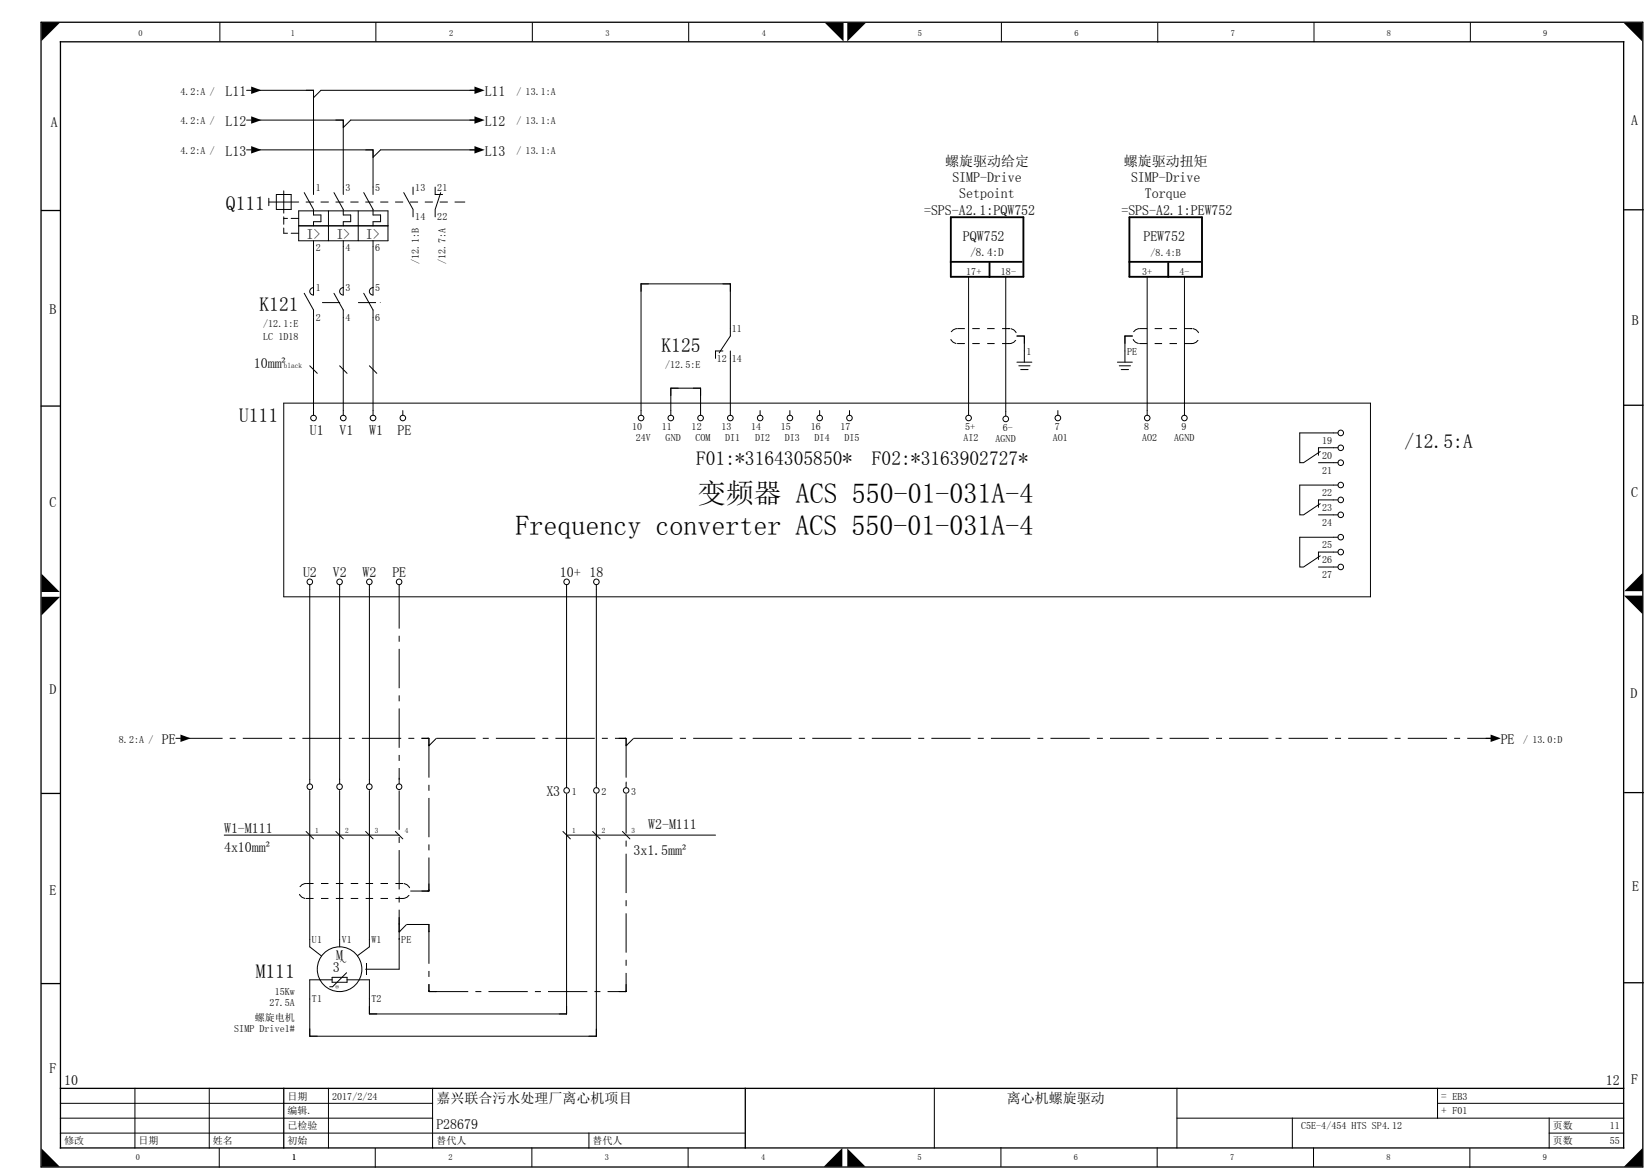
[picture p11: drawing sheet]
<svg xmlns="http://www.w3.org/2000/svg" width="297mm" height="210mm" viewBox="0 0 297 210" stroke-linecap="round" stroke-linejoin="round" font-family="sans-serif">
<g fill="none" stroke="#000" stroke-width=".18">
<path d="M39.6 4v3.4M44.4 16.2h.8M45.7 16.2h10.7v18.8M55.1 16.2h1.3v1.4l1.3-1.4h28.2M67.6 4v3.4M95.8 4.1v3.3M123.9 4.1v3.3M180.2 4.1v3.4M208.3 4.2v3.4M236.4 4.1v3.4M264.5 4.1v3.3M44.4 21.6h.8"/>
<path d="M44.4 26.9h.8M45.7 21.6h16.1v13.4M45.7 26.9h21.4v8.1M48.4 35.6v1.4M48.4 36.3h5.3M49.7 35h2.7v2.7h-2.7zM51.1 39v1.3M51.1 39.3h.6M51.1 34.3v4M52.4 39.3h1.3M53.7 37.9h16.1v5.4h-16.1zM54.7 34.6l1.7 3.1v1h1.3v1.2h-1.3v.7"/>
<path d="M55.1 36.3h1.3M57.7 36.3h1.4M59.1 37.9v5.4M60.1 34.6l1.7 3.1v1h1.3v1.2h-1.3v.7M60.4 36.3h1.4M60.4 21.6h1.4v1.3l1.3-1.3h22.8M63.1 36.3h1.3M64.4 37.9v5.4M65.4 34.6l1.7 3.1v1h1.4v1.2h-1.4v.7M65.8 26.9h1.3v1.4l1.4-1.4h17.4M65.8 36.3h1.3M68.5 36.3h1.3"/>
<path d="M71.1 36.3h1.4M72.6 34.6l1.7 3.1v1.3M73.8 36.3h1.4M74.3 33.6v1.4M76.5 36.3h1.3M78.3 33.6v1.4h1.3M79.2 36.3h1.3M79.3 34.6l-1 3.1v1.3M81.8 36.3h1.8M51.1 41v.9h.6M52.4 41.9h1.3M53.7 40.6h16.1"/>
<path d="M54.7 52.7l1.7 3v19M56.4 43.3v9.7a.67 .67 0 0 1-.7-.6 .67 .67 0 0 1 .7-.7M60.1 52.7l1.7 3v19M61.8 43.3v9.7a.67 .67 0 0 1-.7-.6 .67 .67 0 0 1 .7-.7M65.4 52.7l1.7 3v19M67.1 43.3v9.7a.67 .67 0 0 1-.6-.6 .67 .67 0 0 1 .6-.7M130.1 51h1.3v1.4M174.3 49.7v25M181 49.7v25.1M206.4 49.7v25M213.1 49.7v25M51.1 72.5h195.5v34.8h-195.5z"/>
<path d="M55.7 65.8l1.4 1.3M61.1 65.8l1.3 1.3M66.5 65.8l1.3 1.3M72.5 73.8v.9M120.7 74.7v-4.9h5.3v4.9M124.7 69.8h1.3v1.3M129.4 63.4l2-3v-9.4h-16.1v23.7M130.1 63.1h-1.4v1.3M131.4 63.1v11.6M136.8 73.8v.9M142.1 73.8v.9M147.5 73.8v.9"/>
<path d="M152.8 73.8v.9M183 65.1h2.6M183.3 65.8h2M183.6 66.4h1.4M184.3 61.8v-1.4h-1.3h1.3v4.7M190.3 73.8v.9M201 65.1h2.7M201.4 65.8h2M201.7 66.4h1.3M203.7 60.4h-1.3v4.7M240.7 77.8h-6.9v5.4h.7l3-2M237.2 83.2h3.5"/>
<path d="M237.2 92.6h3.5M240.7 87.2h-6.9v5.4h.7l3-2M240.7 96.6h-6.9v5.3h.7l3-2M240.7 80.5h-3.5v1.4M240.7 89.9h-3.5v1.3M240.7 99.3h-3.5v1.3M55.7 105.1v35.8M61.1 105.1v35.8M66.5 105.1v35.8M71.8 105.1v.8M101.9 105.1v36.5M107.3 105.1v36.5"/>
<path d="M240.7 101.9h-3.5M31.6 132.7h.9M267.3 132.7h.9M40.3 150.1h31.5M55.1 149.5l1.3 1.3M55.7 142.1v28.1l2.1 1.7M60.4 149.5l1.4 1.3M61.1 142.1v28.1M65.8 149.5l1.3 1.3M66.5 142.1v28.1l-2.2 1.6M71.1 149.5l1.4 1.3M71.8 140.1v.8"/>
<path d="M101.3 149.5l1.3 1.3M101.9 150.1h26.8M101.9 142.8v39.5h-35.4v-6.2h-4.1M106.6 149.5l1.4 1.3M107.3 142.8v43.5h-51.6v-10.2h4.1M112 149.5l1.3 1.3M112.6 140.8v.8M59.8 175.7h2.6v.9h-2.6zM62.4 174.9l-2.6 2.5h-.5M71.8 168.9v5.3h-6M10.9 198.4h66.9M24.3 195.7v10.7"/>
<path d="M37.7 195.7v10.7M55.7 185v1.3h1.4M59.1 195.7v10.7M66.5 180.9v1.4h1.3M77.8 195.7v10.7M168.1 195.7v10.7M211.7 195.7v10.7M258.6 198.4h33.5M258.6 195.7v5.3M10.9 203.7h123.2M10.9 201h66.9M39.5 206.5v3.3"/>
<path d="M67.5 206.5v3.3M95.7 206.4v3.3M106 203.7v2.7M123.8 206.4v3.4M180.1 206.3v3.4M208.2 206.4v3.3M211.7 201h80.4M232.5 201v5.4M236.3 206.4v3.3M264.5 206.5v3.3M278.7 203.7h13.4M278.7 201v5.4"/>
<circle cx="56.4" cy="75.1" r=".5"/>
<circle cx="61.8" cy="75.1" r=".5"/>
<circle cx="67.1" cy="75.1" r=".5"/>
<circle cx="72.5" cy="75.1" r=".5"/>
<circle cx="115.3" cy="75.1" r=".5"/>
<circle cx="120.7" cy="75.1" r=".5"/>
<circle cx="126.1" cy="75.1" r=".5"/>
<circle cx="131.4" cy="75.1" r=".5"/>
<circle cx="136.8" cy="75.1" r=".5"/>
<circle cx="142.1" cy="75.1" r=".5"/>
<circle cx="147.5" cy="75.1" r=".5"/>
<circle cx="152.8" cy="75.1" r=".5"/>
<circle cx="174.3" cy="75.1" r=".5"/>
<circle cx="181" cy="75.3" r=".51"/>
<circle cx="190.3" cy="75.1" r=".5"/>
<circle cx="206.4" cy="75.1" r=".5"/>
<circle cx="213.1" cy="75.1" r=".49"/>
<circle cx="241.2" cy="77.8" r=".5"/>
<circle cx="241.2" cy="96.6" r=".5"/>
<circle cx="241.2" cy="87.2" r=".5"/>
<circle cx="241.2" cy="99.2" r=".5"/>
<circle cx="241.2" cy="80.5" r=".49"/>
<circle cx="241.2" cy="92.6" r=".5"/>
<circle cx="241.2" cy="83.2" r=".5"/>
<circle cx="241.2" cy="89.9" r=".5"/>
<circle cx="55.7" cy="104.6" r=".5"/>
<circle cx="61.1" cy="104.6" r=".5"/>
<circle cx="66.4" cy="104.6" r=".5"/>
<circle cx="71.8" cy="104.6" r=".5"/>
<circle cx="101.9" cy="104.6" r=".5"/>
<circle cx="107.3" cy="104.6" r=".5"/>
<circle cx="241.2" cy="101.9" r=".5"/>
<circle cx="55.7" cy="141.4" r=".5"/>
<circle cx="61.1" cy="141.4" r=".5"/>
<circle cx="66.4" cy="141.4" r=".5"/>
<circle cx="71.8" cy="141.4" r=".5"/>
<circle cx="101.9" cy="142.1" r=".5"/>
<circle cx="107.3" cy="142.1" r=".5"/>
<circle cx="112.7" cy="142.1" r=".5"/>
<circle cx="61.1" cy="174.2" r="4"/>
</g>
<g fill="none" stroke="#000" stroke-width=".23">
<path d="M7.4 4h288.2v205.8h-288.2zM10.9 7.5h281.2v198.9h-281.2zM7.5 37.8h3.3M292.3 37.7h3.3M7.4 73h3.3M292.3 72.9h3.3M7.5 142.6h3.3M292.3 142.5h3.3M7.5 176.8h3.3M292.3 176.7h3.3M10.9 195.7h281.2M51.1 195.7v10.7"/>
<path d="M134.1 195.7v10.7"/>
</g>
<g fill="#000">
<path d="M7.5 4h3.3l-3.3 3.4zM45.2 15.6l1.8 .6-1.8 .7zM85.4 15.6l1.8 .6-1.8 .7zM148.4 4.1h3.4v3.4zM152.4 4.1h3.4l-3.4 3.4zM292.1 4.1h3.4v3.4zM45.2 20.9l1.8 .7-1.8 .6zM45.2 26.3l1.8 .6-1.8 .7zM85.4 20.9l1.8 .7-1.8 .6zM85.4 26.3l1.8 .6-1.8 .7zM68.3 54.3l.2 .1zM181.4 59h.3v.1l-.3 .1z"/>
<path d="M181.6 59h.1v.2zM214.2 59h.3v.1l-.3 .1zM214.4 59h.1v.2zM172.2 61.7l.1 .1h-.1zM181.4 61.7l.3 .1h-.3zM205 61.7l.1 .1h-.1zM214.2 61.7l.3 .1h-.3zM7.5 103.1l3.2 3.3h-3.2zM7.5 107.3h3.3l-3.3 3.3zM295.5 103v3.3h-3.3zM292.2 107.1h3.3v3.3zM32.5 132.1l1.8 .6-1.8 .7z"/>
<path d="M71.7 139.8h.2l-.1 .4zM76.9 132.7h.3v.1h-.3zM77.1 133.8h.2l-.1 .3h-.1zM77.1 134l.2-.2 .1 .1-.2 .3zM112.4 132.7h.3v.1h-.3zM112.6 133.8h.1l-.1 .4zM112.6 134l.2-.2 .1 .1-.3 .3zM268.2 132.1l1.8 .6-1.8 .7zM268.4 132.7h.3v.1h-.3zM72.2 158.8h.4l-.4 .1zM72.4 158.8h.2v.1zM77.1 159.9h.2l-.1 .4z"/>
<path d="M112.6 140.5h.1l-.1 .3zM55 161.4l.1 .2h-.1zM65.8 173.2h.2v2h-.2zM71.7 168.6h.2l-.1 .4zM71.7 166h.2l-.1 .3zM71.7 167.3h.2l-.1 .3zM71.8 167.5l.1-.2 .1 .1-.2 .2zM72.2 161.4l.3 .1v.1h-.3zM76.9 166.1h.3v.2h-.3zM76.9 160.1l.4 .1-.4 .1zM77.1 178h.2l-.1 .3h-.1zM77.1 167.3h.2l-.1 .3z"/>
<path d="M78.2 178.2h.4v.1l-.4 .1zM112.4 178.2h.3v.1l-.3 .1zM112.6 178h.1l-.1 .4zM7.5 206.5l3.2 3.2h-3.2zM151.6 206.4v3.3h-3.4zM152.4 206.5l3.3 3.2h-3.3zM295.5 206.4v3.3h-3.3z"/>
</g>
<g fill="none" stroke="#000" stroke-width=".18" stroke-dasharray="7.1 1.3 1.1 1.3" stroke-linecap="butt">
<path d="M71.8 105.9v34.2M33 132.7h44.2M75.8 132.7h1.4M77.2 132.7v27.5M77.2 132.7v1.4M78.5 132.7h34.1M78.5 132.7l-1.3 1.4M111.3 132.7h1.3M112.6 132.7v8.1M112.6 132.7v1.4M114 132.7h154.7M114 132.7l-1.4 1.4"/>
<path d="M71.8 142.1v24.1M77.2 158.8v1.4M112.6 142.8v35.5M71.8 166.2v2.7M71.8 164.9v2.7M73.1 166.2h4.1M73.1 166.2l-1.3 1.4M73.8 160.2h3.4M75.8 166.2h1.4M75.8 160.2h1.4M77.2 178.3h35.4M77.2 166.2v12.1"/>
<path d="M77.2 176.9v1.4M77.2 178.3h1.3M77.2 166.2v1.4M111.3 178.3h1.3M112.6 176.9v1.4"/>
</g>
<path d="M58 54.4h10.5" fill="none" stroke="#000" stroke-width=".18" stroke-dasharray="3.2 3.2" stroke-linecap="butt"/>
<path d="M171.1 39.1h13v10.7h-13zM203.2 39.1h13.1v10.7h-13.1zM171.1 47.1h12.7M178 47.3v2.5M203.2 47.1h12.7M210.2 47.3v2.5" fill="none" stroke="#000" stroke-width=".33"/>
<path d="M172.3 59.1h9.3M172.3 59.1a1.34 1.34 0 0 0-1.4 1.3 1.34 1.34 0 0 0 1.4 1.4M205.1 59.1h9.3M205.1 59.1a1.34 1.34 0 0 0-1.4 1.3 1.34 1.34 0 0 0 1.4 1.4M172.3 61.8h9.3M181.6 61.8a1.34 1.34 0 0 0 1.4-1.4 1.34 1.34 0 0 0-1.4-1.3M205.1 61.8h9.3M214.4 61.8a1.34 1.34 0 0 0 1.4-1.4 1.34 1.34 0 0 0-1.4-1.3M55.1 158.8h17.4M55.1 158.8a1.34 1.34 0 0 0-1.4 1.4 1.34 1.34 0 0 0 1.4 1.3M55.1 161.5h17.4M72.5 161.5a1.34 1.34 0 0 0 1.3-1.3 1.34 1.34 0 0 0-1.3-1.4" fill="none" stroke="#000" stroke-width=".18" stroke-dasharray="1.3 1.3" stroke-linecap="butt"/>
<g font-size="5">
<text x="125.6" y="90.5">变频器 ACS 550-01-031A-4</text>
<text x="92.8" y="96.2">Frequency converter ACS 550-01-031A-4</text>
</g>
<g font-size="3.5">
<text x="40.7" y="37.8">Q111</text>
<text x="46.7" y="55.9">K121</text>
<text x="119" y="63.2">K125</text>
<text x="43" y="75.8">U111</text>
<text x="125.2" y="83.5">F01:*3164305850*</text>
<text x="156.9" y="83.5">F02:*3163902727*</text>
<text x="252.7" y="80.5">/12.5:A</text>
<text x="46" y="175.7">M111</text>
</g>
<g font-size="2.5">
<text x="40.6" y="17.3">L11</text>
<text x="87.2" y="17.3">L11</text>
<text x="9.1" y="22.8">A</text>
<text x="40.6" y="22.6">L12</text>
<text x="87.2" y="22.6">L12</text>
<text x="293.5" y="22.5">A</text>
<text x="40.6" y="28">L13</text>
<text x="87.2" y="28">L13</text>
<text x="170" y="29.8">螺旋驱动给定</text>
<text x="202.2" y="29.9">螺旋驱动扭矩</text>
<text x="171.3" y="32.7">SIMP-Drive</text>
<text x="172.6" y="35.5">Setpoint</text>
<text x="203.5" y="32.7">SIMP-Drive</text>
<text x="206" y="35.6">Torque</text>
<text x="166.3" y="38.6">=SPS-A2.1:PQW752</text>
<text x="201.8" y="38.6">=SPS-A2.1:PEW752</text>
<text x="55.1" y="43">I&gt;</text>
<text x="60.5" y="43">I&gt;</text>
<text x="65.8" y="43">I&gt;</text>
<text x="173.2" y="43.3">PQW752</text>
<text x="205.7" y="43.3">PEW752</text>
<text x="8.9" y="56.4">B</text>
<text x="293.6" y="58.4">B</text>
<text x="45.7" y="66.1">10mm²</text>
<text x="55.7" y="78.2">U1</text>
<text x="61.1" y="78.2">V1</text>
<text x="66.4" y="78.2">W1</text>
<text x="71.5" y="78.2">PE</text>
<text x="293.5" y="89.4">C</text>
<text x="8.9" y="91.2">C</text>
<text x="54.5" y="103.7">U2</text>
<text x="59.9" y="103.7">V2</text>
<text x="65.2" y="103.7">W2</text>
<text x="70.6" y="103.7">PE</text>
<text x="100.7" y="103.7">10+ 18</text>
<text x="8.9" y="124.7">D</text>
<text x="293.3" y="125.5">D</text>
<text x="29.1" y="133.8">PE</text>
<text x="270" y="133.8">PE</text>
<text x="98.3" y="143.2">X3</text>
<text x="40.3" y="149.8">W1-M111</text>
<text x="116.6" y="149.1">W2-M111</text>
<text x="40.3" y="153.1">4x10mm²</text>
<text x="114" y="153.8">3x1.5mm²</text>
<text x="8.9" y="160.8">E</text>
<text x="293.6" y="160.2">E</text>
<text x="60.5" y="172.5">M</text>
<text x="59.9" y="174.8">3~</text>
<text x="8.9" y="193">F</text>
<text x="11.5" y="195">10</text>
<text x="288.9" y="195">12</text>
<text x="293.5" y="194.8">F</text>
<text x="78.5" y="203">P28679</text>
<text x="78.5" y="198.3">嘉兴联合污水处理厂离心机项目</text>
<text x="181.2" y="198.3">离心机螺旋驱动</text>
</g>
<g font-size="2">
<text x="174.6" y="46">/8.4:D</text>
<text x="259.3" y="197.7">= EB3</text>
<text x="259.3" y="200.3">+ F01</text>
</g>
<g font-size="1.8">
<text x="32.4" y="17">4.2:A /</text>
<text x="92.9" y="17">/ 13.1:A</text>
<text x="32.4" y="22.4">4.2:A /</text>
<text x="92.9" y="22.4">/ 13.1:A</text>
<text x="32.4" y="27.7">4.2:A /</text>
<text x="92.9" y="27.7">/ 13.1:A</text>
<text x="56.8" y="34.3">1</text>
<text x="62.2" y="34.3">3</text>
<text x="67.5" y="34.3">5</text>
<text x="74.7" y="34.3">13</text>
<text x="78.7" y="34.3">21</text>
<text x="74.7" y="39.6">14</text>
<text x="78.7" y="39.6">22</text>
<text x="56.8" y="45.2">2</text>
<text x="62.2" y="45.2">4</text>
<text x="67.5" y="45.2">6</text>
<text x="75.4" y="47.4" transform="rotate(-90 75.4 47.4)">/12.1:B</text>
<text x="80.2" y="47.4" transform="rotate(-90 80.2 47.4)">/12.7:A</text>
<text x="207" y="46.1">/8.4:B</text>
<text x="56.8" y="52.4">1</text>
<text x="62.2" y="52.4">3</text>
<text x="67.5" y="52.4">5</text>
<text x="173.8" y="49.4">17+</text>
<text x="180.1" y="49.4">18-</text>
<text x="205.5" y="49.4">3+</text>
<text x="212.2" y="49.4">4-</text>
<text x="47.3" y="58.8">/12.1:E</text>
<text x="56.8" y="57.7">2</text>
<text x="62.2" y="57.7">4</text>
<text x="67.5" y="57.7">6</text>
<text x="131.7" y="59.8">11</text>
<text x="47.3" y="61.2">LC 1D18</text>
<text x="129" y="65">12</text>
<text x="131.7" y="65">14</text>
<text x="184.7" y="63.8">1</text>
<text x="202.8" y="63.8">PE</text>
<text x="119.7" y="66.2">/12.5:E</text>
<text x="113.7" y="77.3">10</text>
<text x="119.1" y="77.3">11</text>
<text x="124.4" y="77.3">12</text>
<text x="129.8" y="77.3">13</text>
<text x="135.1" y="77.3">14</text>
<text x="140.5" y="77.3">15</text>
<text x="145.9" y="77.3">16</text>
<text x="151.2" y="77.3">17</text>
<text x="173.6" y="77.3">5+</text>
<text x="180.4" y="77.4">6-</text>
<text x="189.8" y="77.3">7</text>
<text x="205.9" y="77.3">8</text>
<text x="212.6" y="77.3">9</text>
<text x="114.4" y="79.3">24V</text>
<text x="119.8" y="79.3">GND</text>
<text x="125.1" y="79.3">COM</text>
<text x="130.5" y="79.3">DI1</text>
<text x="135.8" y="79.3">DI2</text>
<text x="141.2" y="79.3">DI3</text>
<text x="146.6" y="79.3">DI4</text>
<text x="151.9" y="79.3">DI5</text>
<text x="173.3" y="79.3">AI2</text>
<text x="179.1" y="79.4">AGND</text>
<text x="189.4" y="79.3">AO1</text>
<text x="205.5" y="79.3">AO2</text>
<text x="211.3" y="79.3">AGND</text>
<text x="237.9" y="79.8">19</text>
<text x="237.9" y="82.5">20</text>
<text x="237.9" y="85.2">21</text>
<text x="237.9" y="89.2">22</text>
<text x="237.9" y="94.6">24</text>
<text x="237.9" y="91.9">23</text>
<text x="237.9" y="101.2">26</text>
<text x="237.9" y="98.6">25</text>
<text x="237.9" y="103.9">27</text>
<text x="21.4" y="133.5">8.2:A /</text>
<text x="274" y="133.5">/ 13.0:D</text>
<text x="102.9" y="142.9">1</text>
<text x="108.2" y="142.9">2</text>
<text x="113.6" y="142.9">3</text>
<text x="56.1" y="169.6">U1</text>
<text x="61.5" y="169.6">V1</text>
<text x="66.8" y="169.6">W1</text>
<text x="72.2" y="169.6">PE</text>
<text x="49.4" y="178.8">15Kw</text>
<text x="42.1" y="185.6">SIMP Drive1#</text>
<text x="45.8" y="183.5">螺旋电机</text>
<text x="48.5" y="180.9">27.5A</text>
<text x="56.1" y="180.2">T1</text>
<text x="66.8" y="180.2">T2</text>
<text x="51.7" y="197.7">日期</text>
<text x="59.8" y="197.7">2017/2/24</text>
<text x="51.7" y="200.3">编辑.</text>
<text x="51.7" y="203">已检验</text>
<text x="234.1" y="203">C5E-4/454 HTS SP4.12</text>
<text x="279.4" y="203">页数</text>
<text x="289.6" y="203">11</text>
<text x="11.5" y="205.7">修改</text>
<text x="24.9" y="205.7">日期</text>
<text x="38.3" y="205.7">姓名</text>
<text x="51.7" y="205.7">初始</text>
<text x="78.5" y="205.7">替代人</text>
<text x="106.6" y="205.7">替代人</text>
<text x="279.4" y="205.7">页数</text>
<text x="289.6" y="205.7">55</text>
</g>
<g font-size="1.5">
<text x="24.9" y="6.5">0</text>
<text x="52.3" y="6.4">1</text>
<text x="80.8" y="6.4">2</text>
<text x="108.9" y="6.4">3</text>
<text x="137.1" y="6.4">4</text>
<text x="165.2" y="6.4">5</text>
<text x="193.3" y="6.4">6</text>
<text x="221.4" y="6.4">7</text>
<text x="249.5" y="6.4">8</text>
<text x="277.7" y="6.4">9</text>
<text x="24.5" y="208.6">0</text>
<text x="52.6" y="208.6">1</text>
<text x="80.7" y="208.6">2</text>
<text x="108.8" y="208.6">3</text>
<text x="136.9" y="208.6">4</text>
<text x="165.1" y="208.6">5</text>
<text x="193.2" y="208.6">6</text>
<text x="221.3" y="208.6">7</text>
<text x="249.4" y="208.6">8</text>
<text x="277.6" y="208.6">9</text>
</g>
<g font-size="1.3">
<text x="51.1" y="66.1">black</text>
<text x="56.7" y="149.8">1</text>
<text x="62.1" y="149.8">2</text>
<text x="67.5" y="149.8">3</text>
<text x="72.8" y="149.8">4</text>
<text x="102.9" y="149.8">1</text>
<text x="108.3" y="149.8">2</text>
<text x="113.6" y="149.8">3</text>
</g>
<text font-size="1" x="60.2" y="177.8">Θ</text>
</svg>
